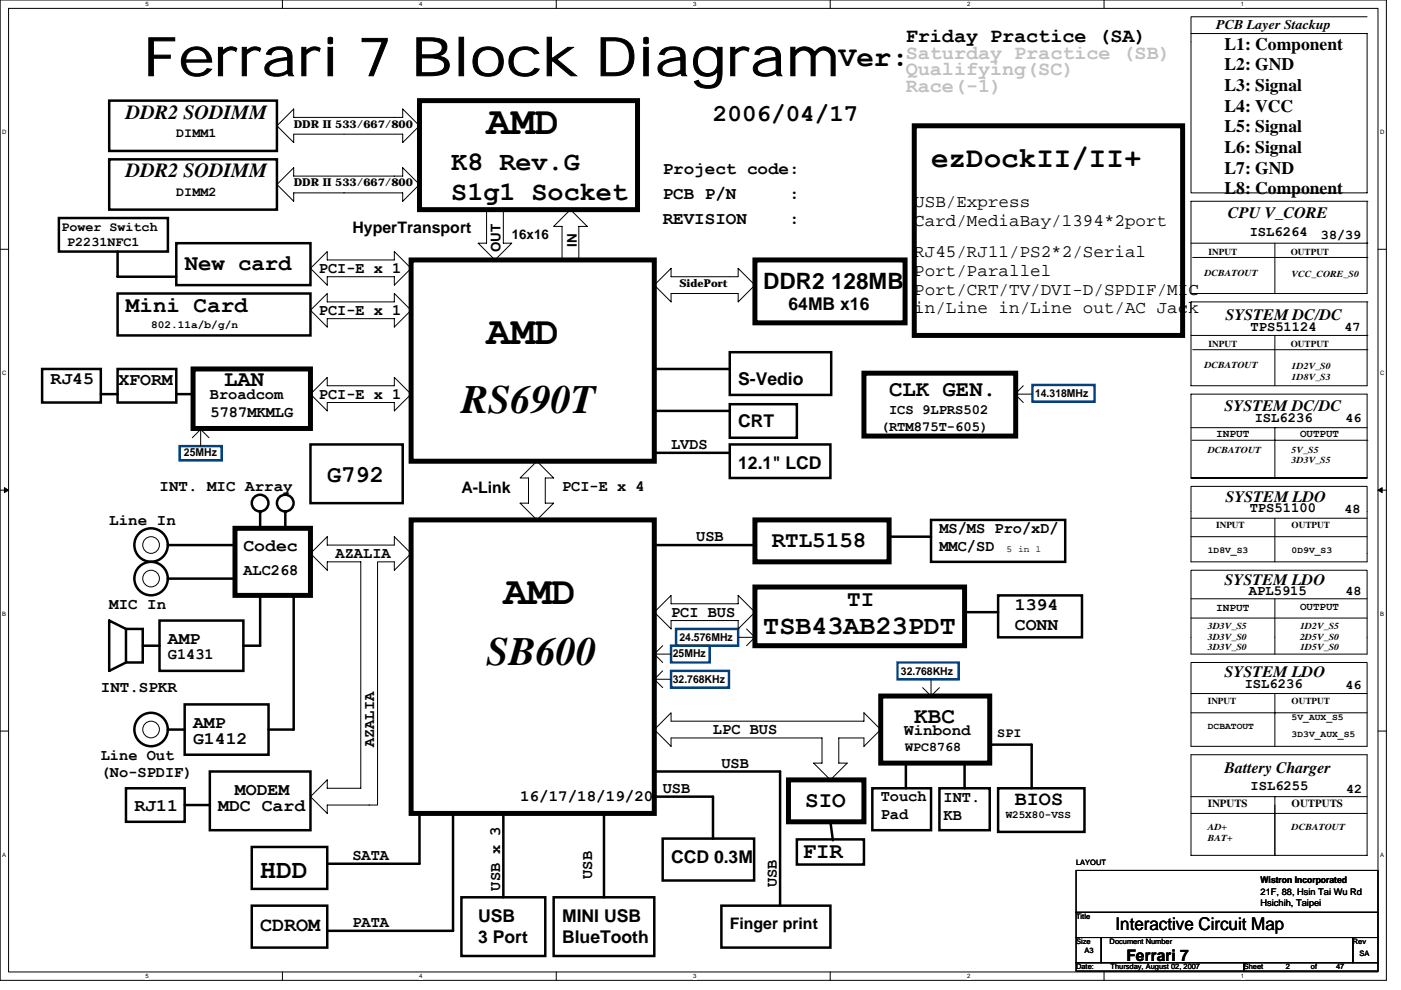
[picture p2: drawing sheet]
<svg xmlns="http://www.w3.org/2000/svg" width="297mm" height="210mm" viewBox="0 0 297 210" stroke-linecap="round" stroke-linejoin="round" font-family="sans-serif">
<path d="M0 0h293.9v207.9h-293.9zM1.8 1.8h290.4v204.3h-290.4z" fill="none" stroke="#000" stroke-width=".21"/>
<g fill="#fff">
<path d="M30.8 .2h.7v1.4h-.7z"/>
<path d="M30.8 206.3h.7v1.4h-.7z"/>
</g>
<path d="M59.9 0v1.8M59.9 206.1v1.8" fill="none" stroke="#000" stroke-width=".21"/>
<g fill="#fff">
<path d="M88.9 .2h.7v1.4h-.7z"/>
<path d="M88.9 206.3h.7v1.4h-.7z"/>
</g>
<path d="M117.9 0v1.8M117.9 206.1v1.8" fill="none" stroke="#000" stroke-width=".21"/>
<g fill="#fff">
<path d="M147 .2h.7v1.4h-.7z"/>
<path d="M147 206.3h.7v1.4h-.7z"/>
</g>
<path d="M176 0v1.8M176 206.1v1.8" fill="none" stroke="#000" stroke-width=".21"/>
<g fill="#fff">
<path d="M205 .2h.7v1.4h-.7z"/>
<path d="M205 206.3h.7v1.4h-.7z"/>
</g>
<path d="M234.1 0v1.8M234.1 206.1v1.8" fill="none" stroke="#000" stroke-width=".21"/>
<g fill="#fff">
<path d="M263.1 .2h.7v1.4h-.7z"/>
<path d="M263.1 206.3h.7v1.4h-.7z"/>
<path d="M.5 27.3h.9v1.4h-.9z"/>
<path d="M292.6 27.3h.9v1.4h-.9z"/>
<path d="M.5 78.4h.9v1.4h-.9z"/>
<path d="M292.6 78.4h.9v1.4h-.9z"/>
</g>
<path d="M0 52.9h1.8M292.2 52.9h1.7" fill="none" stroke="#000" stroke-width=".21"/>
<g fill="#fff">
<path d="M.5 129.5h.8v1.4h-.8z"/>
<path d="M292.6 129.5h.9v1.4h-.9z"/>
</g>
<path d="M0 103.9h1.8M292.2 103.9h1.7" fill="none" stroke="#000" stroke-width=".21"/>
<path d="M.9 103.4l.9 .5-.9 .5zM292.2 103.9l.8-.5v1z" fill="#000" stroke="#000" stroke-width=".21"/>
<g fill="#fff">
<path d="M.5 180.5h.8v1.4h-.8z"/>
<path d="M292.6 180.5h.9v1.4h-.9z"/>
</g>
<g fill="none" stroke="#000" stroke-width=".21">
<path d="M289.9 3.6h-37.4v37.3h37.4v-33.8h-37.4M58.7 39.1l3.6-3.5v1.7h23.1v-1.7l3.5 3.5-3.5 3.6v-1.8h-23.1v1.8zM58.7 26.7l3.6-3.6v1.8h23.1v-1.8l3.5 3.6-3.5 3.5v-1.8h-23.1v1.8zM65.8 56.9l3.6-3.6v1.8h14.2v-1.8l3.6 3.6-3.6 3.6v-1.8h-14.2v1.8zM103.2 44.4v7.2h-1.8l3.5 3.5 3.6-3.5h-1.8v-7.2M119.2 55.1v-7.1h-1.8l3.5-3.6 3.6 3.6h-1.8v7.1M252.5 51.6h37.5M252.9 54.6h37.1M270.3 51.6v10.6M289.9 42.7v19.5h-37.4v-19.5h37.5M65.8 65.8l3.6-3.6v1.8h14.2v-1.8l3.6 3.6-3.6 3.5v-1.7h-14.2v1.7zM138.7 60.5l3.6-3.6v1.8h14.2v-1.8l3.6 3.6-3.6 3.5v-1.8h-14.2v1.8z"/>
<path d="M252.5 71.1h37.5M252.9 74.1h37.1M270.3 71.1v10.7M289.9 64v17.8h-37.4v-17.8h37.5M42.5 91v3.6M42.5 91l-1.7 1.8M42.5 91l1.8 1.8M65.8 83.6l3.6-3.6v1.8h14.2v-1.8l3.6 3.6-3.6 3.5v-1.8h-14.2v1.8zM215.2 83.6h3.5M215.2 83.6l1.8 1.7M217 81.8l-1.8 1.8M252.5 83.6h37.4v17.7h-37.4z"/>
<path d="M252.5 90.7h37.4M252.7 93.3h37.3M270.3 90.7v10.6M69.4 113.8v1.8h14.2v-1.8l3.6 3.5-3.6 3.6v-1.8h-3.6v51.6h-10.6v1.8l-3.6-3.6 3.6-3.5v1.7h7.1v-48h-7.1v1.8l-3.6-3.6zM110.3 101.3l3.5-3.5 3.6 3.5h-1.8v5.4h1.8l-3.6 3.5-3.5-3.5h1.8v-5.4zM252.5 103.1h37.4v16h-37.4zM252.5 109.9h37.4M252.5 113.8h37.4M270.3 109.9v9.2M138.7 129.8l3.6-3.6v1.8h14.2v-1.8l3.6 3.6-3.6 3.5v-1.7h-14.2v1.7zM138.7 138.7h3.6M138.7 138.7l1.8 1.8"/>
<path d="M140.5 136.9l-1.8 1.8M156.5 135.1h3.6M158.3 133.3l1.8 1.8M160.1 135.1l-1.8 1.8M252.5 120.9h37.4v17.8h-37.4zM252.5 127h37.4M252.5 131h37.4M270.3 127v11.7M0 155h1.8M138.7 154.7l3.6-3.6v1.8h40.9v-1.8l3.5 3.6-3.5 3.5v-1.7h-5.4v5.3h1.8l-3.5 3.6-3.6-3.6h1.8v-5.3h-32v1.7zM138.7 144h3.6M138.7 144l1.8 1.8"/>
<path d="M140.5 142.2l-1.8 1.8M195.6 145.8l1.8 1.8M197.4 144v3.6M199.2 145.8l-1.8 1.8M252.5 140.5h37.4v17.7h-37.4zM252.5 147h37.4M252.5 151.1h37.4M270.3 147.2v11M292.2 155h1.7M252.5 160h37.4v21.4h-37.4zM252.5 172.5h37.4M252.5 168.9h37.4"/>
<path d="M270.3 168.9v12.5M228.2 184.6h64v8.8h-64zM228.2 193.4h64v5.4h-64zM228.2 198.8h5.3v5.3h-5.3zM233.5 198.8h53.3v5.3h-53.3zM286.8 198.8h5.4v5.3h-5.4zM228.2 204.1h35.5v1.8h-35.5zM263.7 204.1h28.5v1.8h-28.5z"/>
<circle cx="32" cy="115.6" r="1.77"/>
<circle cx="32" cy="122.7" r="1.77"/>
<circle cx="32" cy="154.7" r="1.77"/>
</g>
<path d="M88.9 21.3h46.3v23.1h-46.3zM193.8 26.7h56.9v44.4h-56.9zM87.2 55.1h51.5v42.7h-51.5zM160.1 55.1h31.8v13.4h-31.8zM40.9 78.2h24.9v12.6h-24.9zM183.2 79.1h32.1v13.4h-32.1zM49.8 112h16v14.2h-16zM87.2 110.2h51.5v62.3h-51.5zM160.1 110.2h28.4v8.9h-28.4zM160.1 124.5h44.4v12.4h-44.4zM186.7 147.6h23.1v14.2h-23.1zM167.2 165.4h16v8.8h-16z" fill="none" stroke="#000" stroke-width="1.1"/>
<path d="M38.1 94.6h8.9v3h-8.9zM218.9 81.6h13.2v3.6h-13.2zM142.3 136.9h8.1v3.6h-8.1zM143.3 133.3h13.2v3.6h-13.2zM142.3 142.2h12.3v3.6h-12.3zM190.3 140.5h13v3.5h-13z" fill="none" stroke="#004080" stroke-width=".53"/>
<g fill="none" stroke="#000" stroke-width=".53">
<path d="M23.2 21.3h35.5v10.7h-35.5zM23.2 33.8h35.5v10.6h-35.5zM12.5 46.2h23.1v7.1h-23.1zM24.9 53.3v5.4h12.5M37.4 51.6h28.4v8.9h-28.4zM8.9 78.2h12.5v7.1h-12.5zM24.9 78.2h12.5v7.1h-12.5zM24.9 62.2h40.9v8.9h-40.9zM138.7 78.2h16M154.7 74.7h21.5v9h-21.5zM21.4 83.6h3.5M37.4 83.6h3.5"/>
<path d="M65.8 94.2h19.6v12.5h-19.6zM138.7 96h16M138.7 87.1h16M154.7 94.2h21.4v7.1h-21.4zM154.7 85.7h14.2v7.1h-14.2zM35.6 115.6h14.2M55.2 108.5v3.5M60.5 108.5v3.5M138.7 115.6h21.4M188.5 113.8h8.9M197.4 110.2h28.4v8.9h-28.4zM26.7 133.3h3.6v7.2h-3.6z"/>
<path d="M26.7 133.3l-3.5-1.7v10.6l3.5-1.7M30.3 136.9h3.5M33.8 131.6h17.8v10.6h-17.8zM35.6 122.7h14.2M55.2 126.2v10.7h-3.6M62.3 126.2v28.5h-5.4M204.5 129.8h7.1M211.6 126.2h17.8v8.9h-17.8zM35.6 154.7h3.6M39.2 149.4h17.7v10.6h-17.7zM209.8 157.9h8.9v9.2M26.7 167.1h12.5v7.1h-12.5z"/>
<path d="M39.2 170.7h5.3M44.5 163.6h21.3v12.4h-21.3zM53.4 179.6h16v8.9h-16zM88.9 172.5v10.6h-19.5M96.1 172.5v24.9h-26.7M106.7 172.5v17.7M128.1 172.5v17.7M138.7 163.6h26.7v28.4M138.7 168.9h12.5v8.9M140.5 177.8h19.4v8.9h-19.4zM168.9 178h14.3v5.3h-14.3zM176.1 174.2l.5 4"/>
<path d="M185 167.1h12.4v8.9h-12.4zM192.1 161.8v5.3M199.2 167.1h10.6v8.9h-10.6zM204.5 161.8v5.3M211.6 167.1h18.3v9.3h-18.3zM53.4 192h16v8.9h-16zM97.8 190.2h17.8v12.5h-17.8zM117.4 190.2h21.3v12.5h-21.3zM152.9 192h23.2v8.9h-23.2z"/>
<circle cx="32" cy="115.6" r="3.5"/>
<circle cx="55.1" cy="106.7" r="1.77"/>
<circle cx="60.5" cy="106.7" r="1.77"/>
<circle cx="32" cy="122.7" r="3.5"/>
<circle cx="32" cy="154.7" r="3.5"/>
</g>
<text font-size="11.4" x="30.3" y="16.1">Ferrari 7 Block Diagram</text>
<g font-size="8.5">
<text x="103.2" y="28.4">AMD</text>
<text x="103.2" y="72.9">AMD</text>
<text x="97.8" y="87.6">RS690T</text>
<text x="106.7" y="128">AMD</text>
<text x="103.2" y="140.9">SB600</text>
</g>
<g font-size="6.2">
<text x="177.8" y="14.1">Ver:</text>
<text x="197.4" y="35.4">ezDockII/II+</text>
</g>
<g font-size="5.7">
<text x="95.7" y="36">K8 Rev.G</text>
<text x="95.7" y="42.4">S1g1 Socket</text>
<text x="161.8" y="134.5">TSB43AB23PDT</text>
<text x="55.2" y="186.1">HDD</text>
</g>
<g font-size="5.1">
<text x="151.2" y="25.7">2006/04/17</text>
<text x="69.4" y="102.1">G792</text>
</g>
<g font-size="4.8">
<text x="39.2" y="57.3">New card</text>
<text x="161.8" y="61.3">DDR2 128MB</text>
<text x="26.7" y="66.2">Mini Card</text>
<text x="47.5" y="81.9">LAN</text>
<text x="188.5" y="84">CLK GEN.</text>
<text x="163.6" y="116">RTL5158</text>
<text x="179.6" y="128.5">TI</text>
<text x="193.8" y="153.4">KBC</text>
<text x="170.7" y="171.1">SIO</text>
<text x="170.2" y="182">FIR</text>
</g>
<g font-size="4.3">
<text x="192.1" y="8.9">Friday Practice (SA)</text>
<text x="26.7" y="25.2">DDR2 SODIMM</text>
<text x="26.7" y="37.6">DDR2 SODIMM</text>
<text x="215.2" y="170.7">BIOS</text>
<text x="55.2" y="197.4">CDROM</text>
</g>
<g font-size="4.3" fill="#c0c0c0">
<text x="192.1" y="12.4">Saturday Practice (SB)</text>
<text x="192.1" y="16">Qualifying(SC)</text>
<text x="192.1" y="19.6">Race(-1)</text>
</g>
<g font-size="3.7">
<text x="259.6" y="10.5">L1: Component</text>
<text x="259.6" y="14.9">L2: GND</text>
<text x="259.6" y="19.3">L3: Signal</text>
<text x="259.6" y="23.7">L4: VCC</text>
<text x="259.6" y="28">L5: Signal</text>
<text x="259.6" y="32.4">L6: Signal</text>
<text x="140.5" y="36.9">Project code:</text>
<text x="259.6" y="36.8">L7: GND</text>
<text x="259.6" y="41.2">L8: Component</text>
<text x="140.5" y="42.2">PCB P/N</text>
<text x="140.5" y="47.6">REVISION</text>
<text x="167.3" y="42.2">:</text>
<text x="167.3" y="47.6">:</text>
<text x="193.8" y="43.9">USB/Express</text>
<text x="193.8" y="47.8">Card/MediaBay/1394*2port</text>
<text x="193.8" y="54.5">RJ45/RJ11/PS2*2/Serial</text>
<text x="193.8" y="58.5">Port/Parallel</text>
<text x="167.2" y="65.7">64MB x16</text>
<text x="193.8" y="62.5">Port/CRT/TV/DVI-D/SPDIF/MIC</text>
<text x="193.8" y="66.5">in/Line in/Line out/AC Jack</text>
<text x="10.7" y="81.4">RJ45</text>
<text x="25.1" y="81.5">XFORM</text>
<text x="156.5" y="81.7">S-Vedio</text>
<text x="156.5" y="90.6">CRT</text>
<text x="156.5" y="99.5">12.1&quot; LCD</text>
<text x="51.6" y="116.9">Codec</text>
<text x="215.2" y="129.4">1394</text>
<text x="35.6" y="136.5">AMP</text>
<text x="215.2" y="133.6">CONN</text>
<text x="40.9" y="154.3">AMP</text>
<text x="40.9" y="157.8">G1412</text>
<text x="28.5" y="172">RJ11</text>
<text x="46.3" y="172">MDC Card</text>
<text x="49.8" y="168.5">MODEM</text>
<text x="142.3" y="183">CCD 0.3M</text>
<text x="101.4" y="195.5">USB</text>
<text x="119.2" y="195.5">MINI USB</text>
<text x="236.5" y="197.1">Interactive Circuit Map</text>
<text x="101.4" y="199.9">3 Port</text>
<text x="119.2" y="199.9">BlueTooth</text>
</g>
<g font-size="3.4">
<text x="260.3" y="46.2">CPU V_CORE</text>
<text x="74.7" y="49.3">HyperTransport</text>
<text x="67.6" y="57.9">PCI-E x 1</text>
<text x="67.6" y="66.8">PCI-E x 1</text>
<text x="259.8" y="67.8">SYSTEM DC/DC</text>
<text x="44.5" y="84.6">Broadcom</text>
<text x="44.7" y="88.5">5787MKMLG</text>
<text x="67.6" y="84.6">PCI-E x 1</text>
<text x="259.6" y="87.1">SYSTEM DC/DC</text>
<text x="142.3" y="95.2">LVDS</text>
<text x="33.8" y="104.1">INT. MIC Array</text>
<text x="97.8" y="104.5">A-Link</text>
<text x="119.2" y="104.1">PCI-E x 4</text>
<text x="259.8" y="106.3">SYSTEM LDO</text>
<text x="23.2" y="111.3">Line In</text>
<text x="199.2" y="113">MS/MS Pro/xD/</text>
<text x="71.2" y="118.4">AZALIA</text>
<text x="147.6" y="114.8">USB</text>
<text x="199.2" y="116.8">MMC/SD</text>
<text x="51.6" y="121.9">ALC268</text>
<text x="259.6" y="124">SYSTEM LDO</text>
<text x="23.2" y="129">MIC In</text>
<text x="142.3" y="130.8">PCI BUS</text>
<text x="35.6" y="139.7">G1431</text>
<text x="259.6" y="143.5">SYSTEM LDO</text>
<text x="21.4" y="146.8">INT.SPKR</text>
<text x="151.2" y="155.7">LPC BUS</text>
<text x="191.7" y="155.9">Winbond</text>
<text x="21.4" y="161">Line Out</text>
<text x="79.4" y="158.4" transform="rotate(-90 79.4 158.4)">AZALIA</text>
<text x="21.4" y="164.8">(No-SPDIF)</text>
<text x="152.9" y="162.8">USB</text>
<text x="259.6" y="164">Battery Charger</text>
<text x="110.3" y="169.9">16/17/18/19/20</text>
<text x="140.5" y="168.1">USB</text>
<text x="186.7" y="169.9">Touch</text>
<text x="186.7" y="173.7">Pad</text>
<text x="200.1" y="170.1">INT.</text>
<text x="200.1" y="173.9">KB</text>
<text x="74.7" y="182.4">SATA</text>
<text x="106" y="188.8" transform="rotate(-90 106 188.8)">USB x 3</text>
<text x="125.6" y="186.3" transform="rotate(-90 125.6 186.3)">USB</text>
<text x="164.7" y="188.1" transform="rotate(-90 164.7 188.1)">USB</text>
<text x="74.7" y="196.6">PATA</text>
<text x="154.7" y="196.9">Finger print</text>
<text x="238.8" y="203.7">Ferrari 7</text>
</g>
<g font-size="3">
<text x="265" y="50">ISL6264</text>
<text x="265.1" y="70.3">TPS51124</text>
<text x="188.5" y="87.9">ICS 9LPRS502</text>
<text x="266" y="89.5">ISL6236</text>
<text x="186.7" y="91.3">(RTM875T-605)</text>
<text x="265" y="108.5">TPS51100</text>
<text x="264.8" y="126.1">APL5915</text>
<text x="263.9" y="145.8">ISL6236</text>
<text x="265.1" y="167.5">ISL6255</text>
</g>
<g font-size="2.8">
<text x="257.8" y="6.1">PCB Layer Stackup</text>
<text x="37.4" y="29">DIMM1</text>
<text x="37.4" y="41.5">DIMM2</text>
<text x="13" y="48.9">Power Switch</text>
<text x="14.3" y="52.1">P2231NFC1</text>
<text x="106.1" y="53.5" transform="rotate(-90 106.1 53.5)">OUT</text>
<text x="108.5" y="50.7">16x16</text>
<text x="122.3" y="52.3" transform="rotate(-90 122.3 52.3)">IN</text>
<text x="280.1" y="50.7">38/39</text>
<text x="285" y="70.1">47</text>
<text x="285.2" y="89.5">46</text>
<text x="285" y="108.9">48</text>
<text x="285.2" y="126.1">48</text>
<text x="285.2" y="146">46</text>
<text x="191.9" y="159.2">WPC8768</text>
<text x="211.5" y="156.3">SPI</text>
<text x="285.4" y="168.2">42</text>
</g>
<g font-size="2.3">
<text x="62.3" y="27.1">DDR II 533/667/800</text>
<text x="62.3" y="39.5">DDR II 533/667/800</text>
<text x="144.1" y="60.8">SidePort</text>
<text x="32" y="69.5">802.11a/b/g/n</text>
<text x="219.5" y="84.1">14.318MHz</text>
<text x="257.8" y="92.6">INPUT</text>
<text x="275.6" y="92.6">OUTPUT</text>
<text x="39" y="96.7">25MHz</text>
<text x="257.8" y="129.6">INPUT</text>
<text x="275.6" y="129.4">OUTPUT</text>
<text x="144.1" y="135.8">24.576MHz</text>
<text x="142.6" y="139.4">25MHz</text>
<text x="191" y="143.1">32.768KHz</text>
<text x="142.6" y="144.9">32.768KHz</text>
<text x="213.2" y="173.5">W25X80-VSS</text>
<text x="256.1" y="171">INPUTS</text>
<text x="273.9" y="171">OUTPUTS</text>
</g>
<g font-size="1.9">
<text x="255.4" y="58.5">DCBATOUT</text>
<text x="256.2" y="54.1">INPUT</text>
<text x="273.7" y="54.1">OUTPUT</text>
<text x="273.9" y="58.7">VCC_CORE_S0</text>
<text x="256.2" y="73.6">INPUT</text>
<text x="273.7" y="73.6">OUTPUT</text>
<text x="255.4" y="78">DCBATOUT</text>
<text x="273.9" y="78.2">1D2V_S0</text>
<text x="273.9" y="80.5">1D8V_S3</text>
<text x="256.1" y="96">DCBATOUT</text>
<text x="273.9" y="96">5V_S5</text>
<text x="273.9" y="98.3">3D3V_S5</text>
<text x="257.8" y="112">INPUT</text>
<text x="273.9" y="112">OUTPUT</text>
<text x="213.4" y="117.1">5 in 1</text>
<text x="256.1" y="117.2">1D8V_S3</text>
<text x="273.9" y="117.2">0D9V_S3</text>
<text x="256.1" y="133.3">3D3V_S5</text>
<text x="256.1" y="135.6">3D3V_S0</text>
<text x="256.1" y="137.9">3D3V_S0</text>
<text x="275.6" y="133.3">1D2V_S5</text>
<text x="275.6" y="135.6">2D5V_S0</text>
<text x="275.6" y="137.9">1D5V_S0</text>
<text x="256.1" y="149.4">INPUT</text>
<text x="273.9" y="149.4">OUTPUT</text>
<text x="256.1" y="154.5">DCBATOUT</text>
<text x="273.9" y="152.8">5V_AUX_S5</text>
<text x="273.9" y="156.3">3D3V_AUX_S5</text>
<text x="256.1" y="176">AD+</text>
<text x="256.1" y="178.3">BAT+</text>
<text x="273.9" y="176">DCBATOUT</text>
<text x="267.3" y="187.3">Wistron Incorporated</text>
<text x="267.3" y="189.7">21F, 88, Hsin Tai Wu Rd</text>
<text x="267.3" y="192.2">Hsichih, Taipei</text>
</g>
<g font-size="1.6">
<text x="228.2" y="183.3">LAYOUT</text>
<text x="228.2" y="194.9">Title</text>
<text x="228.2" y="200.2">Size</text>
<text x="229.9" y="202">A3</text>
<text x="235.3" y="200.2">Document Number</text>
<text x="286.8" y="200.2">Rev</text>
<text x="288.2" y="202.7">SA</text>
<text x="228.2" y="205.5">Date:</text>
<text x="235.5" y="205.5">Thursday, August 02, 2007</text>
<text x="263.7" y="205.5">Sheet</text>
<text x="272.6" y="205.5">2</text>
<text x="277.9" y="205.5">of</text>
<text x="283.3" y="205.5">47</text>
</g>
<g font-size="1.3">
<text x="30.8" y="1.3">5</text>
<text x="88.9" y="1.3">4</text>
<text x="147" y="1.3">3</text>
<text x="205" y="1.3">2</text>
<text x="263.1" y="1.3">1</text>
<text x=".5" y="28.4">D</text>
<text x="292.6" y="28.4">D</text>
<text x=".5" y="79.5">C</text>
<text x="292.6" y="79.5">C</text>
<text x=".5" y="130.6">B</text>
<text x="292.6" y="130.6">B</text>
<text x=".5" y="181.7">A</text>
<text x="292.6" y="181.7">A</text>
<text x="30.8" y="207.4">5</text>
<text x="88.9" y="207.4">4</text>
<text x="147" y="207.4">3</text>
<text x="205" y="207.4">2</text>
<text x="263.1" y="207.4">1</text>
</g>
</svg>
